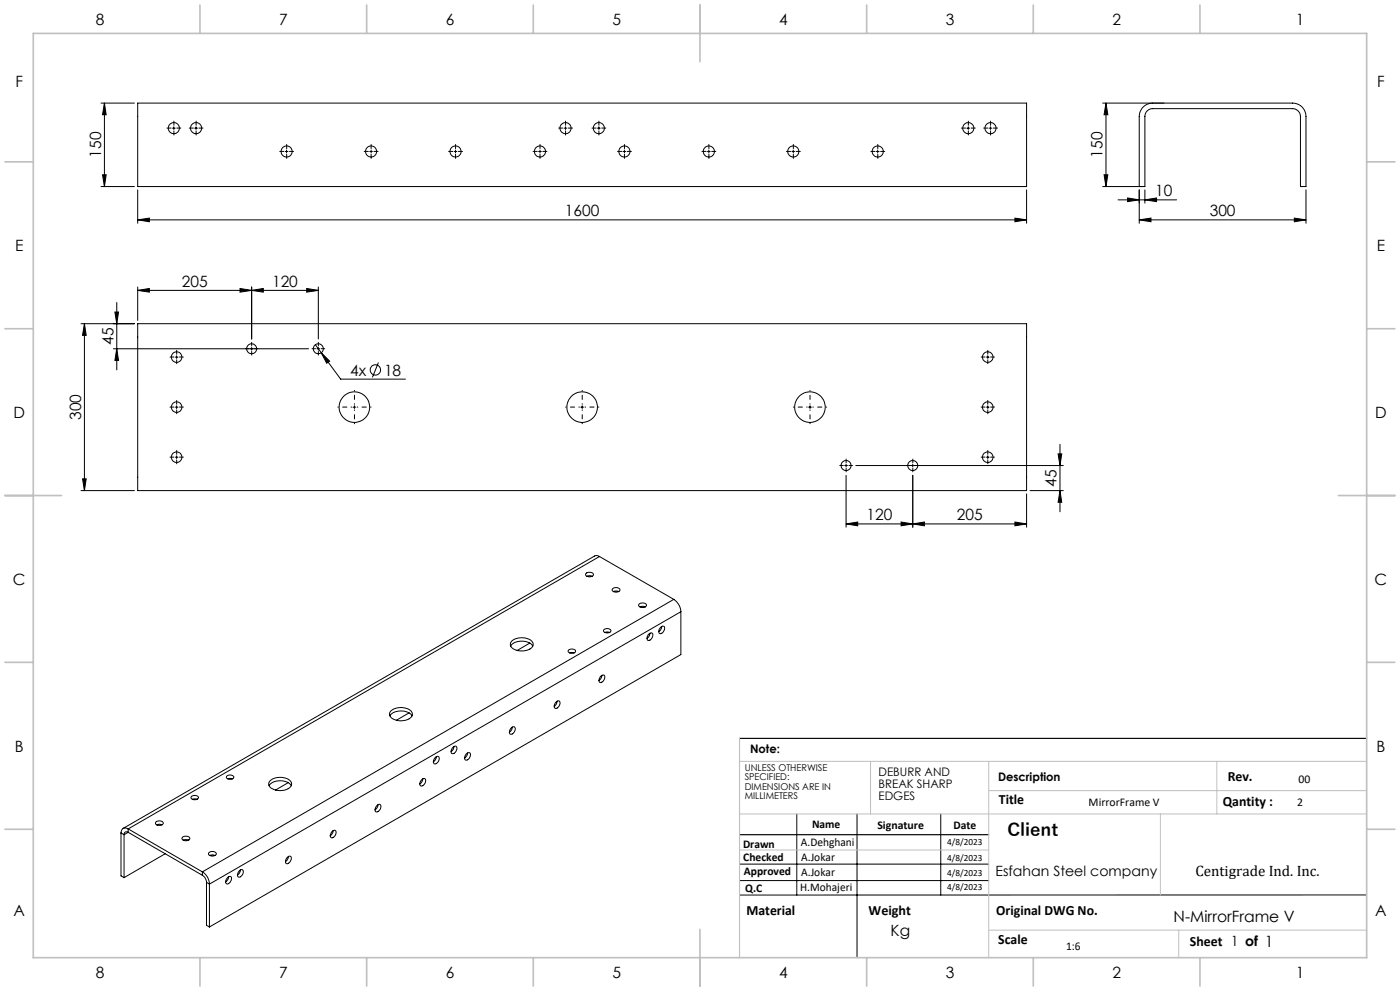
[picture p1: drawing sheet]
<svg xmlns="http://www.w3.org/2000/svg" width="420mm" height="297mm" viewBox="0 0 420 297" stroke-linecap="round" stroke-linejoin="round" font-family="sans-serif">
<g fill="none" stroke="#000" stroke-width=".3">
<path d="M30.3 30.9h10M31.3 30.9l.6 3.5h-1.1zM31.3 30.9v25M41.3 30.9h266.7v25h-266.7zM51.8 38.4h.8M52.1 38v.8M58.4 38.4h.8M58.8 38v.8M169.2 38.4h.9M169.7 38v.8M179.2 38.4h.9M179.7 38v.8"/>
<path d="M290.1 38.4h.8M290.5 38v.8M296.7 38.4h.9M297.1 38v.8M330.8 30.9h57a4 4 0 0 1 4 4v21h-1.7v-21a2.39 2.39 0 0 0-2.3-2.3h-42a2.33 2.33 0 0 0-2.3 2.3v21h-12.7M331.8 30.9v25M331.8 30.9l.6 3.5h-1.2zM345.8 30.9a4 4 0 0 0-4 4v21M30.3 55.9h10M30.8 52.4h1.1l-.6 3.5zM41.3 56.9v10M85.6 45.4h.8"/>
<path d="M86 45v.8M110.9 45.4h.8M111.3 45v.8M136.2 45.4h.9M136.7 45v.8M161.6 45.4h.8M162 45v.8M186.9 45.4h.8M187.3 45v.8M212.2 45.4h.9M212.7 45v.8M237.6 45.4h.8"/>
<path d="M238 45v.8M262.9 45.4h.8M263.3 45v.8M308 56.9v10M331.2 52.4h1.2l-.6 3.5zM335.4 59.9h17.6M338.3 59.3l3.5 .6-3.5 .5zM341.8 56.9v10M343.5 59.9l3.5-.6v1.1zM343.5 56.9v4M391.8 56.9v10M41.3 65.9l3.5-.5v1.1z"/>
<path d="M41.3 65.9h266.7M304.5 65.4l3.5 .5-3.5 .6zM341.8 65.9l3.5-.5v1.1zM341.8 65.9h50M388.3 65.4l3.5 .5-3.5 .6zM24.3 97h16M25.3 97v50M25.3 97l.6 3.5h-1.1zM34.5 93.5h1.1l-.6 3.5zM35 90.7v20.2M41.3 87l3.5-.5v1.1zM41.3 97h266.7v50h-266.7z"/>
<path d="M41.3 86v10M72 86.5l3.5 .5-3.5 .6zM75.5 87l3.5-.5v1.1zM75.5 86v15.6M92 86.5l3.5 .5-3.5 .6zM95.5 86v15.6M95.5 87h-54.2M34 104.5h58.6M35 104.5l.6 3.5h-1.1zM52.6 107h.8M53 106.6v.8M75.5 104.1v.8"/>
<path d="M94.6 103.3l7.6 10.3h19.4M95.1 104.5h.8M95.5 104.1v.8M96.4 105.7l2.5 2.5-.9 .7zM113.5 108.7l-1.8 4.4M295.9 107h.8M296.3 106.6v.8M52.6 122h.8M52.6 137h.8M53 121.6v.8M53 136.6v.8M105.9 122h.9"/>
<path d="M106.3 121.6v.8M174.2 122h.9M174.7 121.6v.8M242.6 122h.8M243 121.6v.8M253.4 139.5h.8M253.8 139.1v.8M256.8 139.5h62.2M273.8 139.1v.8M295.9 122h.8M295.9 137h.8M296.3 121.6v.8"/>
<path d="M296.3 136.6v.8M317.4 136h1.1l-.5 3.5zM318 133.2v20.2M24.3 147h16M24.8 143.5h1.1l-.6 3.5zM253.8 157l3.5-.5v1.1zM253.8 142.4v15.6M253.8 157h54.2M270.3 156.5l3.5 .5-3.5 .6zM273.8 157l3.5-.5v1.1zM273.8 142.4v15.6M304.5 156.5l3.5 .5-3.5 .6z"/>
<path d="M308 148v10M309 147h10M318 147l.5 3.5h-1.1zM175.9 171.8l.5-.2a.99 .99 0 0 1 1.1-.1 .99 .99 0 0 1 .4 1l-1.1 .4a.77 .77 0 0 1-.8-.2 .77 .77 0 0 1-.1-.9zM176.1 172.7l.5-.2 1.1 .2M179.8 166.8l-.8-.3-.6 .1-141.5 81.7M179.8 166.8l-141.3 81.6M179.8 166.8l22.3 12.8M183.7 176.5a1.34 1.34 0 0 1 2.3 .4 1.34 1.34 0 0 1-2.3-.2zM184 177.3l.6-.2 1 .2M202.1 179.6a4.8 4.8 0 0 1 2.2 3.7M202.1 179.6l-141.4 81.7"/>
<path d="M153.2 193.6a4.4 4.4 0 0 1 6.6 0M153.5 192.2a4.7 4.7 0 0 1 6.4 .4 2.05 2.05 0 0 1-2.3 2.4 3.7 3.7 0 0 1-4.5-1.8zM159 192.7l-3.8 2.2M170.7 194.7l.5-.2a.95 .95 0 0 1 1.4 .9l-.6 .4a1.04 1.04 0 0 1-1.5-.8zM170.9 195.7h1.4M181.2 188.7l.9-.3a.76 .76 0 0 1 .8 .1 .76 .76 0 0 1 .2 .9l-1 .3a.74 .74 0 0 1-.8-.2 .74 .74 0 0 1-.1-.8zM181.5 189.5h1.3M191.7 181.1l.8-.4a.9 .9 0 0 1 1.4 .9 1.34 1.34 0 0 1-2.3-.3zM192 181.9l.5-.2 1.1 .2M194.6 190.1a.74 .74 0 0 1 1.1-.3 .74 .74 0 0 1 0 1.2 .86 .86 0 0 1-.6 .9 .86 .86 0 0 1-1-.3v-.6zM195 189.8l-.2 .8-.7 .7M198.1 188.1a.69 .69 0 0 1 1-.4 .69 .69 0 0 1 .2 1l-.1 .2a.86 .86 0 0 1-.6 .9 .86 .86 0 0 1-.9-.3v-.8z"/>
<path d="M198.5 187.7l-.3 1.1-.6 .5M204.3 183.3l-141.5 81.7M204.3 183.3v12.9l-141.5 81.6M117 214.6a4.4 4.4 0 0 1 6.6 0M117.3 213.1a4.8 4.8 0 0 1 6.2 .3 1.67 1.67 0 0 1-1.4 2.3 4.4 4.4 0 0 1-5.2-1.3v-.7zM122.7 213.6l-3.8 2.3M153.3 218.3a.74 .74 0 0 1 1.1-.4 .74 .74 0 0 1 0 1.2 .88 .88 0 0 1-.6 .9 .88 .88 0 0 1-1-.3l.1-.6zM153.7 217.9l-.2 .8-.7 .8M166.7 210.5a.74 .74 0 0 1 1.2-.4 .74 .74 0 0 1 0 1.2 .88 .88 0 0 1-.6 .9 .88 .88 0 0 1-1-.3l.1-.8zM167.1 210.1l-.2 .9-.6 .7M180.3 202.6a.66 .66 0 0 1 1-.2 .66 .66 0 0 1 .1 1l-.2 .4a.8 .8 0 0 1-.6 .7 .8 .8 0 0 1-.9-.4l.1-.7zM180.6 202.4l-.4 1-.5 .5"/>
<path d="M57.5 238.6l.6-.2a.91 .91 0 0 1 1.3 .9l-.6 .3a1.04 1.04 0 0 1-1.5-.7zM57.7 239.5h1.4M68 232.6l.9-.3a.76 .76 0 0 1 .9 .1 .76 .76 0 0 1 .2 .9l-1 .3a.74 .74 0 0 1-.8-.2 .74 .74 0 0 1-.2-.8zM68.3 233.4h1.4M80.7 235.5a4.5 4.5 0 0 1 6.7 0M81 234a4.6 4.6 0 0 1 6.4 .5 1.89 1.89 0 0 1-1.9 2.2 4.2 4.2 0 0 1-4.8-1.4l-.1-.7zM86.5 234.6l-3.8 2.2M126.6 233.6a.67 .67 0 0 1 .9-.2 .67 .67 0 0 1 .1 1v.2a1 1 0 0 1-1.6 .7 1.63 1.63 0 0 1 .6-1.7zM126.8 233.4l-.3 1-.6 .5M130.6 227a.67 .67 0 0 1 1-.2 .67 .67 0 0 1 .1 1l-.2 .4a.82 .82 0 0 1-.6 .7 .82 .82 0 0 1-.9-.3l.2-1.1zM130.9 226.8l-.3 1-.6 .5M136 223.9a.66 .66 0 0 1 .9-.2 .66 .66 0 0 1 .1 1 .97 .97 0 0 1-.6 1 .97 .97 0 0 1-1.1-.2l.1-.8z"/>
<path d="M136.2 223.7l-.2 .8-.7 .7M139.8 226a.74 .74 0 0 1 1.2-.3 .74 .74 0 0 1 0 1.2 .97 .97 0 0 1-1.5 .7l-.1-.8zM140.3 225.7l-.2 .8-.7 .7M36.3 249.7l.9 .5M36.3 249.7v12.8l.9 .5M37.2 250.2v12.8M38.5 248.4a1.32 1.32 0 0 0-1.6-.1 1.32 1.32 0 0 0-.6 1.4M38.5 249.4a.76 .76 0 0 0-.9 0 .76 .76 0 0 0-.4 .8M38.5 249.4l22.2 12.9M38.5 248.4v1M38.5 248.4l22.2 12.9M38.5 249.4l-1.3 .8"/>
<path d="M46.8 246.3l.5-.2a.98 .98 0 0 1 1.1-.1 .98 .98 0 0 1 .5 .9 1.34 1.34 0 0 1-2.3-.3zM47 247.2l.8-.2 .8 .2M47.2 247.1l-.1 .2M49.6 255.9l-12.4 7.1M54.8 250.9l.5-.3a.99 .99 0 0 1 1.1 0 .99 .99 0 0 1 .5 1l-1.1 .4a.77 .77 0 0 1-.9-.2 .77 .77 0 0 1-.1-.9zM55 251.8l.5-.2 1.1 .2M62.6 255.6a1.34 1.34 0 0 1 2.3 .4 1.35 1.35 0 0 1-2.4-.2zM62.9 256.4l.6-.2 1 .2M86.1 257a.73 .73 0 0 1 1.1-.3 .73 .73 0 0 1 0 1.2l-.1 .2a.8 .8 0 0 1-.6 .7 .8 .8 0 0 1-.8-.4l.1-.8zM86.5 256.7l-.3 1-.5 .5M99.6 249.3a.69 .69 0 0 1 .9-.4 .69 .69 0 0 1 .3 1l-.2 .5a.8 .8 0 0 1-.7 .7 .8 .8 0 0 1-.8-.4zM99.9 249l-.3 .9-.5 .6"/>
<path d="M113.1 241.4a.67 .67 0 0 1 1-.2 .67 .67 0 0 1 .1 1l-.2 .4a.82 .82 0 0 1-.6 .7 .82 .82 0 0 1-.9-.3l.2-1.1zM113.4 241.2l-.3 1-.6 .5M221.9 259h74.7M239 243.9v24.3M257.1 243.9v43.1M282.2 243.9v24.3M60.7 261.3a4.4 4.4 0 0 1 2.1 3.7M60.7 262.3a2.55 2.55 0 0 1 1.2 2.1M60.7 261.3v1M61.9 264.4l.9 .6M61.9 264.4v12.9l.9 .5M62.8 265v12.8"/>
<path d="M68.3 263a.66 .66 0 0 1 1-.2 .66 .66 0 0 1 .1 .9l-.1 .3a1 1 0 0 1-1.5 .7 1.63 1.63 0 0 1 .5-1.7zM68.6 262.8l-.2 .8-.7 .7M71.9 260.9a.67 .67 0 0 1 .9-.2 .67 .67 0 0 1 .1 1l-.2 .4a.82 .82 0 0 1-.6 .7 .82 .82 0 0 1-.8-.3l.1-1zM72.1 260.7l-.3 1-.6 .6M221.9 263.9h74.7M410 268.2h-188.1"/>
<circle cx="52.1" cy="38.4" r="1.67"/>
<circle cx="58.8" cy="38.4" r="1.67"/>
<circle cx="169.7" cy="38.4" r="1.67"/>
<circle cx="179.7" cy="38.4" r="1.66"/>
<circle cx="290.5" cy="38.4" r="1.67"/>
<circle cx="297.1" cy="38.4" r="1.67"/>
<circle cx="86" cy="45.4" r="1.66"/>
<circle cx="111.3" cy="45.4" r="1.66"/>
<circle cx="136.7" cy="45.4" r="1.67"/>
<circle cx="162" cy="45.4" r="1.67"/>
<circle cx="187.3" cy="45.4" r="1.67"/>
<circle cx="212.7" cy="45.4" r="1.67"/>
<circle cx="238" cy="45.4" r="1.67"/>
<circle cx="263.3" cy="45.4" r="1.67"/>
<circle cx="53" cy="107" r="1.58"/>
<circle cx="75.5" cy="104.5" r="1.49"/>
<circle cx="95.5" cy="104.5" r="1.49"/>
<circle cx="112.6" cy="110.9" r="1.55"/>
<circle cx="296.3" cy="107" r="1.59"/>
<circle cx="53" cy="122" r="1.58"/>
<circle cx="53" cy="137" r="1.58"/>
<circle cx="106.3" cy="122" r="4.6"/>
<circle cx="174.6" cy="122" r="4.6"/>
<circle cx="243" cy="122" r="4.6"/>
<circle cx="253.8" cy="139.5" r="1.5"/>
<circle cx="273.8" cy="139.5" r="1.49"/>
<circle cx="296.3" cy="122" r="1.59"/>
<circle cx="296.3" cy="137" r="1.59"/>
</g>
<path d="M105.5 122h-4.2M106.3 121.2v-4.2M106.3 122.8v4.2M107.2 122h4.1M173.8 122h-4.1M174.7 121.2v-4.2M174.7 122.8v4.2M175.5 122h4.2M242.2 122h-4.2M243 121.2v-4.2M243 122.8v4.2M243.8 122h4.2" fill="none" stroke="#000" stroke-width=".3" stroke-dasharray="15.2 1.3 1.3 1.3" stroke-dashoffset="15.1"/>
<g fill="none" stroke="#000" stroke-width=".3" stroke-dasharray="15.2 1.3 1.3 1.3">
<path d="M51.3 38.4h-1.2M52.2 39.2v1.3M52.2 37.6v-1.3M53 38.4h1.3M58 38.4h-1.2M58.8 39.2v1.3M58.8 37.6v-1.3M59.7 38.4h1.2M168.8 38.4h-1.2M169.7 39.2v1.3M169.7 37.6v-1.3M170.5 38.4h1.3"/>
<path d="M178.8 38.4h-1.2M179.7 39.2v1.3M179.7 37.6v-1.3M180.5 38.4h1.3M289.7 38.4h-1.3M290.5 39.2v1.3M290.5 37.6v-1.3M291.3 38.4h1.3M296.3 38.4h-1.2M297.2 39.2v1.3M297.2 37.6v-1.3M298 38.4h1.3"/>
<path d="M85.2 45.4h-1.3M86 46.2v1.3M86 44.6v-1.3M86.8 45.4h1.3M110.5 45.4h-1.2M111.3 46.2v1.3M111.3 44.6v-1.3M112.2 45.4h1.2M135.8 45.4h-1.2M136.7 46.2v1.3M136.7 44.6v-1.3M137.5 45.4h1.3"/>
<path d="M161.2 45.4h-1.3M162 46.2v1.3M162 44.6v-1.3M162.8 45.4h1.3M186.5 45.4h-1.2M187.3 46.2v1.3M187.3 44.6v-1.3M188.2 45.4h1.2M211.8 45.4h-1.2M212.7 46.2v1.3M212.7 44.6v-1.3M213.5 45.4h1.3"/>
<path d="M237.2 45.4h-1.3M238 46.2v1.3M238 44.6v-1.3M238.8 45.4h1.3M262.5 45.4h-1.2M263.3 46.2v1.3M263.3 44.6v-1.3M264.2 45.4h1.2M52.2 107h-1.2M53 106.2v-1.2M53 107.8v1.2M53.8 107h1.2"/>
<path d="M74.7 104.5h-1.1M75.5 103.7v-1.1M75.5 105.3v1.1M76.3 104.5h1.1M94.7 104.5h-1.1M95.5 103.7v-1.1M95.5 105.3v1.1M96.3 104.5h1.1M295.5 107h-1.2M296.3 106.2v-1.2M296.3 107.8v1.2M297.2 107h1.1"/>
<path d="M52.2 122h-1.2M52.2 137h-1.2M53 121.2v-1.2M53 122.8v1.2M53 136.2v-1.2M53 137.8v1.2M53.8 122h1.2M53.8 137h1.2M253 139.5h-1.1M253.8 138.7v-1.1M254.7 139.5h1.1M273 139.5h-1.1"/>
<path d="M273.8 138.7v-1.1M274.7 139.5h1.1M295.5 122h-1.2M295.5 137h-1.2M296.3 121.2v-1.2M296.3 122.8v1.2M296.3 136.2v-1.2M296.3 137.8v1.2M297.2 122h1.1M297.2 137h1.1M253.8 140.3v1.1M273.8 140.3v1.1"/>
</g>
<path d="M221.9 221.3h188.1M221.9 250.2h74.7" fill="none" stroke="#000" stroke-width=".35"/>
<path d="M221.9 228.2h188.1M261.2 228.2v15.7M296.6 228.2v58.8M296.6 237h113.4M365.1 228.2v15.7M221.9 243.9h188.1M221.9 254.7h74.7M348.1 243.9v24.3M296.6 278.8h113.4M353.6 278.8v8.2" fill="none" stroke="#c0c0c0" stroke-width=".3"/>
<path d="M221.9 221.3v65.7" fill="none" stroke="#c0c0c0" stroke-width=".35"/>
<g fill="none" stroke="#c0c0c0" stroke-width=".5">
<path d="M10 10h400v277h-400zM60 1.5v8.5M110 1.5v8.5M160 1.5v8.5M210 1.5v17M260 1.5v8.5M310 1.5v8.5M360 1.5v8.5M1.5 48.5h8.5M410 48.5h8.5M1.5 98.5h8.5M410 98.5h8.5"/>
<path d="M1.5 148.5h17M401.5 148.5h17M1.5 198.5h8.5M410 198.5h8.5M1.5 248.5h8.5M410 248.5h8.5M210 278.5v17M60 287v8.5M110 287v8.5M160 287v8.5M260 287v8.5M310 287v8.5"/>
<path d="M360 287v8.5"/>
</g>
<g fill="#000">
<path d="M96.4 105.7l2.5 2.5-.9 .7z"/>
<path d="M31.3 30.9l.6 3.5h-1.1zM30.8 52.4h1.1l-.6 3.5z"/>
<path d="M304.5 65.4l3.5 .5-3.5 .6zM41.3 65.9l3.5-.5v1.1z"/>
<path d="M341.8 65.9l3.5-.5v1.1zM388.3 65.4l3.5 .5-3.5 .6z"/>
<path d="M41.3 87l3.5-.5v1.1zM72 86.5l3.5 .5-3.5 .6z"/>
<path d="M92 86.5l3.5 .5-3.5 .6zM75.5 87l3.5-.5v1.1z"/>
<path d="M35 104.5l.6 3.5h-1.1zM34.5 93.5h1.1l-.6 3.5zM24.8 143.5h1.1l-.6 3.5zM25.3 97l.6 3.5h-1.1z"/>
<path d="M317.4 136h1.1l-.5 3.5zM318 147l.5 3.5h-1.1zM331.8 30.9l.6 3.5h-1.2zM331.2 52.4h1.2l-.6 3.5z"/>
<path d="M253.8 157l3.5-.5v1.1zM270.3 156.5l3.5 .5-3.5 .6zM338.3 59.3l3.5 .6-3.5 .5zM343.5 59.9l3.5-.6v1.1z"/>
<path d="M304.5 156.5l3.5 .5-3.5 .6zM273.8 157l3.5-.5v1.1z"/>
</g>
<text font-size="5.3" x="302.2" y="250.7">Client</text>
<g font-size="4.7">
<text x="28.7" y="7.6">8</text>
<text x="83.7" y="7.6">7</text>
<text x="133.7" y="7.6">6</text>
<text x="183.7" y="7.6">5</text>
<text x="233.7" y="7.6">4</text>
<text x="283.7" y="7.6">3</text>
<text x="333.7" y="7.6">2</text>
<text x="388.7" y="7.6">1</text>
<text x="4.6" y="26.1">F</text>
<text x="413.1" y="26.1">F</text>
<text x="30.3" y="47.3" transform="rotate(-90 30.3 47.3)">150</text>
<text x="330.8" y="47.3" transform="rotate(-90 330.8 47.3)">150</text>
<text x="346.5" y="58.9">10</text>
<text x="169.5" y="64.9">1600</text>
<text x="362.9" y="64.9">300</text>
<text x="4.5" y="75.3">E</text>
<text x="413" y="75.3">E</text>
<text x="54.5" y="86">205</text>
<text x="81.6" y="86">120</text>
<text x="34" y="103.3" transform="rotate(-90 34 103.3)">45</text>
<text x="105.1" y="112.6">4x</text>
<text x="115.2" y="112.6">18</text>
<text x="4" y="125.3">D</text>
<text x="24.3" y="125.9" transform="rotate(-90 24.3 125.9)">300</text>
<text x="412.5" y="125.3">D</text>
<text x="317" y="145.8" transform="rotate(-90 317 145.8)">45</text>
<text x="260" y="156">120</text>
<text x="287" y="156">205</text>
<text x="3.9" y="175.3">C</text>
<text x="412.4" y="175.3">C</text>
<text x="4.4" y="225.3">B</text>
<text x="412.9" y="225.3">B</text>
<text x="4" y="274.6">A</text>
<text x="412.5" y="274.6">A</text>
<text x="267.2" y="280.5">Kg</text>
<text x="352.1" y="276.4">N-MirrorFrame V</text>
<text x="28.7" y="293.1">8</text>
<text x="83.7" y="293.1">7</text>
<text x="133.7" y="293.1">6</text>
<text x="183.7" y="293.1">5</text>
<text x="233.7" y="293.1">4</text>
<text x="283.7" y="293.1">3</text>
<text x="333.7" y="293.1">2</text>
<text x="388.7" y="293.1">1</text>
</g>
<text font-size="4.5" x="358.6" y="262.6">Centigrade Ind. Inc.</text>
<g font-size="4.2">
<text x="368.3" y="234.1">Rev.</text>
<text x="299.7" y="240.9">Title</text>
<text x="366.8" y="241.6">Qantity :</text>
<text x="298.6" y="262.6">Esfahan Steel company</text>
<text x="223.9" y="274.2">Material</text>
<text x="260.6" y="274.2">Weight</text>
<text x="298.9" y="274.2">Original DWG No.</text>
<text x="299.5" y="282.8">Scale</text>
<text x="357" y="283.6">Sheet 1 of 1</text>
</g>
<g font-size="3.5">
<text x="225" y="225.7">Note:</text>
<text x="263.6" y="232.6">DEBURR AND</text>
<text x="263.6" y="236.1">BREAK SHARP</text>
<text x="263.6" y="239.7">EDGES</text>
<text x="299.4" y="234.1">Description</text>
<text x="389.6" y="234.7">00</text>
<text x="326.6" y="241.6">MirrorFrame V</text>
<text x="389.2" y="241.6">2</text>
<text x="243.6" y="248.1">Name</text>
<text x="263.2" y="248.5">Signature</text>
<text x="286" y="248.5">Date</text>
<text x="222.9" y="254">Drawn</text>
<text x="240.3" y="253.6">A.Dehghani</text>
<text x="240.4" y="257.9">A.Jokar</text>
<text x="223" y="258.1">Checked</text>
<text x="223.2" y="262.1">Approved</text>
<text x="240.4" y="262.4">A.Jokar</text>
<text x="223.6" y="267.4">Q.C</text>
<text x="240.1" y="267.1">H.Mohajeri</text>
<text x="319.8" y="284.6">1:6</text>
</g>
<g font-size="2.8">
<text x="223.4" y="231">UNLESS OTHERWISE</text>
<text x="223.4" y="233.8">SPECIFIED:</text>
<text x="223.4" y="236.7">DIMENSIONS ARE IN</text>
<text x="223.4" y="239.5">MILLIMETERS</text>
<text x="284.2" y="253.2">4/8/2023</text>
<text x="284.2" y="258.1">4/8/2023</text>
<text x="284.2" y="262.7">4/8/2023</text>
<text x="284.2" y="266.6">4/8/2023</text>
</g>
</svg>
